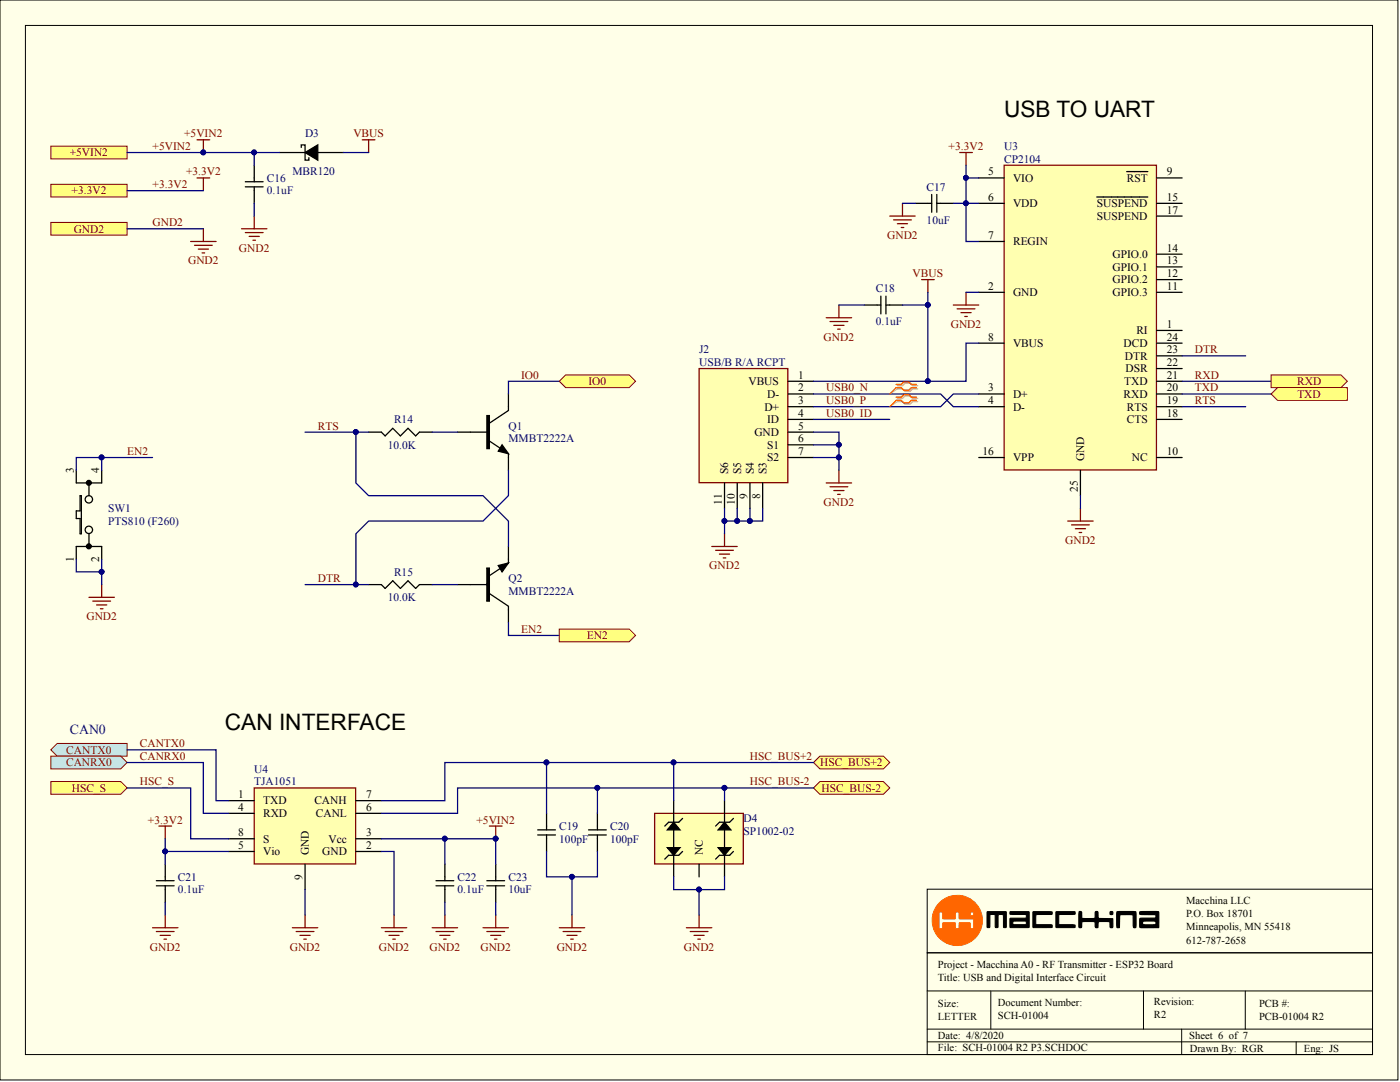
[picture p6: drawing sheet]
<svg xmlns="http://www.w3.org/2000/svg" width="279mm" height="216mm" viewBox="0 0 279 216" stroke-linecap="round" stroke-linejoin="round" font-family="sans-serif">
<g fill="#ffffe8" stroke="#000" stroke-width=".2">
<path d="M0 0h279v215.5h-279z"/>
<path d="M5.1 5.1h268.8v205.3h-268.8z"/>
</g>
<g fill="none" stroke="#800000" stroke-width=".25">
<path d="M17.8 119.2h5M18.5 119.9h3.6M20.3 116.7v2.5M19.3 120.7h2M20 121.5h.5M31.7 164.8h2.5M33 164.8v2.6M97.7 164.8h2.5M98.9 164.8v2.6M30.4 185.1h5.1M31.2 185.9h3.6M32 186.6h2"/>
<path d="M32.7 187.4h.5M33 182.6v2.5M76.1 185.1h5.1M76.9 185.9h3.5M77.6 186.6h2.1M78.4 187.4h.5M78.6 182.6v2.5"/>
</g>
<g fill="none" stroke="#000" stroke-width=".25">
<path d="M15.2 93.8v2.6h5.1v-2.6M16 98.9h.2v7.6h-.2v-3h-.8v-1.6h.8zM17.8 96.4v2.5M15.2 111.6v-2.6h5.1v2.6M17.8 106.5v2.5M31.2 175.7h3.6M31.2 176.7h3.6M33 172.4v3.3M33 176.7v3.3M87 175.7h3.6M87 176.7h3.6M88.8 172.4v3.3"/>
<path d="M88.8 176.7v3.3M97.2 175.7h3.5M97.2 176.7h3.5M98.9 172.4v3.3M98.9 176.7v3.3M107.3 165.6h3.6M107.3 166.6h3.6M109.1 162.3v3.3M109.1 166.6v3.3M117.5 165.6h3.5M117.5 166.6h3.5M119.2 162.3v3.3"/>
<path d="M119.2 166.6v3.3"/>
<circle cx="17.7" cy="99.6" r=".74"/>
<circle cx="17.7" cy="105.7" r=".74"/>
</g>
<g fill="#000" stroke="#000" stroke-width=".25">
<circle cx="17.7" cy="96.3" r=".48"/>
<circle cx="17.7" cy="109" r=".48"/>
</g>
<circle cx="98.9" cy="167.3" r=".48" fill="#000080" stroke="#000080" stroke-width=".2"/>
<path d="M10.1 156h14l1.3 1.2-1.3 1.3h-14z" fill-rule="evenodd" fill="#ffff80" stroke="#800000" stroke-width=".2"/>
<path d="M111.6 185.1h5.1M112.4 185.9h3.5M113.1 186.6h2.1M113.9 187.4h.5M114.2 182.6v2.5" fill="none" stroke="#800000" stroke-width=".25"/>
<g fill="#ffff80" stroke="#800000" stroke-width=".2">
<path d="M163.6 150.9h12.7l1.3 1.3-1.3 1.2h-12.7l-1.2-1.2z" fill-rule="evenodd"/>
<path d="M163.6 156h12.7l1.3 1.2-1.3 1.3h-12.7l-1.2-1.3z" fill-rule="evenodd"/>
</g>
<g fill="#c8ebeb" stroke="#800000" stroke-width=".2">
<path d="M10.1 149.6l1.3-1.3h14v2.6h-14z" fill-rule="evenodd"/>
<path d="M10.1 150.9h14l1.3 1.3-1.3 1.2h-14z" fill-rule="evenodd"/>
</g>
<path d="M50.7 157.2h20.3v15.2h-20.3z" fill="#ffffb0" stroke="#800000" stroke-width=".25"/>
<path d="M45.7 159.8h5M71 159.8h5.1M45.7 169.9h5M45.7 167.4h5M45.7 162.3h5M60.9 172.4v5.1M71 169.9h5.1M71 167.4h5.1M71 162.3h5.1" fill="none" stroke="#000" stroke-width=".25"/>
<g fill="none" stroke="#800000" stroke-width=".25">
<path d="M58.3 185.1h5.1M59.1 185.9h3.6M59.9 186.6h2M60.6 187.4h.5M60.9 182.6v2.5M86.2 185.1h5.1M87 185.9h3.6M87.8 186.6h2M88.5 187.4h.5M88.8 182.6v2.5M96.4 185.1h5.1M97.2 185.9h3.5"/>
<path d="M97.9 186.6h2M98.7 187.4h.5M98.9 182.6v2.5"/>
</g>
<path d="M130.6 162.3h17.7v10.1h-17.7z" fill="#ffffb0" stroke="#800000" stroke-width=".25"/>
<path d="M134.4 159.8v15.2M144.6 159.8v15.2M133.2 169.1h2.5l-1.3 1.6zM134.4 164.1l1.3 1.5h-2.5zM136.2 163.3l-.7 .8h-2.1l-.7 .7M136.2 169.9l-.7 .8h-2.1l-.7 .7M139.5 172.4v2.6M143.3 169.1h2.6l-1.3 1.6zM144.6 164.1l1.3 1.5h-2.6zM146.4 163.3l-.8 .8h-2l-.8 .7M146.4 169.9l-.8 .8h-2l-.8 .7" fill="none" stroke="#000" stroke-width=".25"/>
<path d="M133.2 169.1h2.5l-1.3 1.6zM134.4 164.1l1.3 1.5h-2.5zM143.3 169.1h2.6l-1.3 1.6zM144.6 164.1l1.3 1.5h-2.6z" fill="#000"/>
<path d="M39.3 35.5h2.6M40.6 35.5v2.5M137 185.1h5.1M137.7 185.9h3.6M138.5 186.6h2M139.3 187.4h.5M139.5 182.6v2.5" fill="none" stroke="#800000" stroke-width=".25"/>
<g fill="#ffff80" stroke="#800000" stroke-width=".2">
<path d="M10.1 36.8h15.3v2.5h-15.3z" fill-rule="evenodd"/>
<path d="M10.1 44.4h15.3v2.5h-15.3z" fill-rule="evenodd"/>
</g>
<path d="M39.3 27.9h2.6M40.6 27.9v2.5M38.1 48.2h5M38.8 48.9h3.6M39.6 49.7h2M40.3 50.5h.5M40.6 45.6v2.6" fill="none" stroke="#800000" stroke-width=".25"/>
<circle cx="40.6" cy="30.4" r=".48" fill="#000080" stroke="#000080" stroke-width=".2"/>
<path d="M10.1 29.2h15.3v2.5h-15.3z" fill-rule="evenodd" fill="#ffff80" stroke="#800000" stroke-width=".2"/>
<path d="M101.5 78.6v3.3l-3.8 2.5M73.6 86.2h2.5l.8 .8 1.5-1.5 1.5 1.5 1.5-1.5 1.6 1.5 .7-.8h2.5M91.3 86.2h6.4M97.2 82.9h.5v6.6h-.5zM97.7 88l3.8 2.5v3.3M73.6 116.7h2.5l.8 .7 1.5-1.5 1.5 1.5 1.5-1.5 1.6 1.5 .7-.7h2.5M91.3 116.7h6.4M97.7 118.4l3.8 2.6v3.3M99.4 112.8l2.1-.5-1.3 1.8zM101.5 109v3.3l-3.8 2.6" fill="none" stroke="#000" stroke-width=".25"/>
<g fill="#000">
<path d="M99.4 112.8l2.1-.5-1.3 1.8z"/>
<path d="M97.2 82.9h.5v6.6h-.5z" fill-rule="evenodd"/>
</g>
<g fill="#000" stroke="#000" stroke-width=".25">
<path d="M100.2 88.8l1.3 1.7-2.1-.5z"/>
<path d="M97.2 113.4h.5v6.5h-.5z" fill-rule="evenodd"/>
</g>
<path d="M200.4 33h30.4v60.8h-30.4z" fill="#ffffb0" stroke="#800000" stroke-width=".25"/>
<g fill="none" stroke="#000" stroke-width=".25">
<path d="M185.9 38.8v3.6M187 38.8v3.6M195.3 35.5h5.1M218.9 39.3h10.2M224.9 34.2h4.2M230.8 35.5h5.1M182.6 40.6h3.3M187 40.6h3.3M195.3 58.3h5.1M195.3 40.6h5.1M195.3 48.2h5.1M230.8 58.3h5.1"/>
<path d="M230.8 40.6h5.1M230.8 55.8h5.1M230.8 53.3h5.1M230.8 50.7h5.1M230.8 43.1h5.1M195.3 78.6h5.1M195.3 68.5h5.1M230.8 65.9h5.1M230.8 78.6h5.1M230.8 68.5h5.1M230.8 76.1h5.1M230.8 73.5h5.1"/>
<path d="M230.8 71h5.1M195.3 81.1h5.1M195.3 91.3h5.1M215.6 93.8v5.1M230.8 81.1h5.1M230.8 91.3h5.1M230.8 83.7h5.1"/>
</g>
<g fill="none" stroke="#800000" stroke-width=".25">
<path d="M191.5 30.4h2.6M192.8 30.4v2.6M177.6 43.1h5M178.3 43.9h3.6M179.1 44.6h2M179.9 45.4h.5M180.1 40.6v2.5M192.8 58.3v2.6M190.3 60.9h5M191 61.6h3.6M191.8 62.4h2M192.5 63.1h.5"/>
<path d="M213.1 104h5.1M213.8 104.7h3.6M214.6 105.5h2M215.4 106.3h.5M215.6 101.4v2.6"/>
</g>
<path d="M139.5 73.5h17.7v22.8h-17.7z" fill="#ffffb0" stroke="#800000" stroke-width=".25"/>
<path d="M157.3 76.1h5.1M157.3 78.6h5.1M144.6 96.4v5M147.1 96.4v5M149.7 96.4v5M152.2 96.4v5M157.3 81.1h5.1M157.3 83.7h5.1M157.3 91.3h5.1M157.3 86.2h5.1M157.3 88.8h5.1" fill="none" stroke="#000" stroke-width=".25"/>
<path d="M183.9 55.8h2.6M185.2 55.8v2.5M164.9 96.4h5.1M165.6 97.1h3.6M166.4 97.9h2M167.2 98.6h.5M167.4 93.8v2.6" fill="none" stroke="#800000" stroke-width=".25"/>
<g fill="none" stroke="#000080" stroke-width=".25">
<path d="M25.4 38h15.2M192.8 33v7.6h2.5M192.8 35.5h2.5M25.4 45.6h15.2M180.1 40.6h2.5M185.2 58.3v17.8M190.3 40.6h2.5v7.6h2.5M192.8 58.3h2.5M111.6 76.1h-10.1v2.5M195.3 68.5h-2.5v7.6h-30.4M235.9 76.1h17.8M235.9 78.6h17.8"/>
<path d="M235.9 71h12.7M60.9 86.2h12.7M71 86.2v10.2l2.6 2.5h22.8l5.1 5.1v5M86.2 86.2h5.1M101.5 93.8v5.1l-5.1 5.1h-22.8l-2.6 2.5v10.2M162.4 86.2h5v7.6M162.4 88.8h5M162.4 91.3h5M215.6 98.9v2.5M235.9 81.1h12.7M15.2 111.6v2.5h5.1M20.3 111.6v5.1"/>
<path d="M60.9 116.7h12.7M86.2 116.7h5.1M101.5 124.3v2.5h10.1M25.4 149.6h17.7v10.2h2.6M25.4 152.2h15.2v10.1h5.1M25.4 157.2h12.7v10.2h7.6M109.1 152.2v10.1M119.2 157.2v5.1M134.4 152.2v7.6M144.6 157.2v2.6M162.4 152.2h-73.6v7.6h-12.7M162.4 157.2h-71.1v5.1h-15.2"/>
<path d="M33 167.4v5M33 169.9h12.7M60.9 177.5v5.1M76.1 169.9h2.5v12.7M76.1 167.4h22.8v5M88.8 167.4v5M109.1 169.9v5.1h10.1v-5.1M114.2 175v7.6M134.4 175v2.5h10.2v-2.5M139.5 177.5v5.1M33 180v2.6M88.8 180v2.6"/>
<path d="M98.9 180v2.6"/>
</g>
<g fill="#000080" stroke="#000080" stroke-width=".2">
<circle cx="20.3" cy="114.1" r=".48"/>
<circle cx="109.1" cy="152.1" r=".48"/>
<circle cx="119.2" cy="157.2" r=".48"/>
<circle cx="88.8" cy="167.3" r=".48"/>
<circle cx="98.9" cy="167.3" r=".48"/>
<circle cx="134.4" cy="152.1" r=".48"/>
<circle cx="144.6" cy="157.2" r=".48"/>
<circle cx="114.1" cy="174.9" r=".48"/>
<circle cx="139.5" cy="177.5" r=".48"/>
<circle cx="33" cy="169.9" r=".48"/>
<circle cx="71" cy="86.2" r=".48"/>
<circle cx="71" cy="116.6" r=".48"/>
<circle cx="192.8" cy="40.6" r=".48"/>
<circle cx="192.8" cy="35.5" r=".48"/>
<circle cx="185.2" cy="76.1" r=".48"/>
<circle cx="185.2" cy="60.8" r=".48"/>
<circle cx="167.4" cy="88.7" r=".48"/>
<circle cx="167.4" cy="91.3" r=".48"/>
</g>
<g fill="#ffff80" stroke="#800000" stroke-width=".2">
<path d="M253.7 74.8h13.9l1.3 1.3-1.3 1.2h-13.9z" fill-rule="evenodd"/>
<path d="M253.7 78.6l1.2-1.3h14v2.6h-14z" fill-rule="evenodd"/>
<path d="M111.6 125.5h14l1.2 1.3-1.2 1.3h-14z" fill-rule="evenodd"/>
<path d="M111.6 76.1l1.3-1.3h12.7l1.2 1.3-1.2 1.2h-12.7z" fill-rule="evenodd"/>
</g>
<g fill="none" stroke="#800000" stroke-width=".25">
<path d="M72.3 27.9h2.5M73.6 27.9v2.5M48.2 45.6h5.1M49 46.4h3.5M49.7 47.2h2M50.5 47.9h.5M50.7 43.1v2.5M164.9 63.4h5.1M165.6 64.2h3.6M166.4 64.9h2M167.2 65.7h.5M167.4 60.9v2.5"/>
<path d="M142.1 109h5M142.8 109.8h3.6M143.6 110.6h2M144.3 111.3h.5M144.6 106.5v2.5"/>
</g>
<path d="M49 37.3h3.5M49 36.3h3.5M50.7 33v3.3M50.7 37.3v3.3M55.8 30.4h5.1M60.1 29.4v-.5h.8v3.1h.7v-.6M60.9 30.4l2.5-1.5v3.1zM63.4 30.4h5.1M175.8 59.1v3.5M176.8 59.1v3.5M172.5 60.9h3.3M176.8 60.9h3.3" fill="none" stroke="#000" stroke-width=".25"/>
<path d="M60.9 30.4l2.5-1.5v3.1z" fill="#000"/>
<g fill="none" stroke="#000080" stroke-width=".25">
<path d="M25.4 30.4h30.4M50.7 30.4v2.6M68.5 30.4h5.1M50.7 40.6v2.5M162.4 78.6h25.3l2.6 2.5h5M167.4 60.9h5.1M180.1 60.9h5.1M195.3 78.6h-5l-2.6 2.5h-25.3M20.3 91.3v2.5M30.4 91.3h-15.2v2.5M162.4 83.7h15.2M144.6 101.4v5.1"/>
<path d="M147.1 101.4v2.6M149.7 101.4v2.6M152.2 101.4v2.6h-7.6"/>
</g>
<g fill="#000080" stroke="#000080" stroke-width=".2">
<circle cx="50.7" cy="30.4" r=".48"/>
<circle cx="40.6" cy="30.4" r=".48"/>
<circle cx="185.2" cy="60.8" r=".48"/>
<circle cx="20.3" cy="91.3" r=".48"/>
<circle cx="144.6" cy="103.9" r=".48"/>
<circle cx="149.6" cy="103.9" r=".48"/>
<circle cx="147.1" cy="103.9" r=".48"/>
</g>
<path d="M179.1 77h1l.5-.5h1l.5 .5h1.1M179.1 77.6h1l.5 .5h1l.5-.5h1.1M179.1 79.5h1l.5-.5h1l.5 .5h1.1M179.1 80.1h1l.5 .5h1l.5-.5h1.1" fill="none" stroke="#d0a394" stroke-width=".25"/>
<path d="M179.1 77.6l-1.5 1M179.1 80.1l-1.5 1" fill="none" stroke="#d0a394" stroke-width=".2"/>
<path d="M178.8 76.7h1.1l.5-.5h1l.5 .5h1M178.8 77.3h1.1l.5 .6h1l.5-.6h1M178.8 79.2h1.1l.5-.5h1l.5 .5h1M178.8 79.9h1.1l.5 .5h1l.5-.5h1" fill="none" stroke="#f00" stroke-width=".25"/>
<path d="M178.8 77.3l-1.2 1.3M178.8 79.9l-1.2 1.2" fill="none" stroke="#f00" stroke-width=".2"/>
<path d="M185 177.4h88.9v12.7h-88.9zM185 190.1h88.9v20.3h-88.9zM185 197.7h88.9M197.7 197.7v7.6M228.2 197.7v7.6M248.5 197.7v7.6M185 205.3h88.9M185 207.9h88.9M235.8 205.3v5.1M258.7 207.9v2.5" fill="none" stroke="#000" stroke-width=".2"/>
<path d="M186 183.7a5 5 0 0 1 10.1 0 5 5 0 0 1-10.1 0zM187.5 182l-.1 3 .2 .3 .5-.1 .1-1.1h.6l1.8 .1 .1 1.1h.4l.3-.1v-1l2.1-.1 .2 1.2h.6l.1-1.8-.2-.1-2.7-.1-.1-1.2a.4 .4 0 0 0-.5-.1 .4 .4 0 0 0-.2 .4l-.1 .9-2.4 .1-.1-1.3zM193.6 182.4a.4 .4 0 0 0 .8 0 .4 .4 0 0 0-.8 0z" fill="#f60" stroke="#f60" stroke-width=".2"/>
<g fill="#000" stroke="#000" stroke-width=".2">
<path d="M197 181.9h3.8v3.1h-.5l-.1-2.4-.2-.1-.8 .1v2.3a.29 .29 0 0 1-.3 .2 .29 .29 0 0 1-.3-.3v-2.2l-.1-.1h-.8l-.1 .1-.1 2.4-.5 .1zM206.2 181.9l3.8 .1-.1 .5h-3.1l-.1 .9v.9l.1 .2h3.1l.1 .6h-3.8zM210.8 181.9h3.7l.1 .4-.3 .2h-2.9l-.1 .1v1.8l.1 .1 3.1 .1v.5h-3.7z"/>
<path d="M201.6 181.9h3.8v3.2h-3.8v-1.8l3.1-.1 .1-.4-.1-.3-3.1-.1zM202.3 183.8l-.2 .5 .2 .2h2.4l.1-.1-.1-.6z"/>
</g>
<g fill="#000" stroke="#000" stroke-width=".25">
<path d="M215.4 182l.4-.1 .1 1.3 1.8 .1h.8l.1-1.4h.4l.2 1.4h2.9v1.7l-.5 .1-.1-1.1-.1-.1h-1.9l-.3 .1-.1 1.1h-.4l-.2-1.1-.1-.1a4.8 4.8 0 0 0-2.5 .1l-.1 1-.4 .1zM222.9 181.9h3.8v.9v2.3h-.4l-.1-.1-.1-2.4-1.9-.1h-.7l-.1 2.6h-.4a2.05 2.05 0 0 1-.1-1.6z"/>
<path d="M227.5 181.9h1.8a3 3 0 0 1 1.9 .1v3.1h-3.6l-.2-.7a1.18 1.18 0 0 1 .2-1.2h3l.1-.5-.1-.2-3.1-.1zM228.1 183.9l-.1 .4 .2 .2a5.3 5.3 0 0 0 2.5-.1v-.4l-.3-.2z"/>
<circle cx="221.8" cy="182.2" r=".32"/>
</g>
<g font-size="4.5">
<text x="200.4" y="23.3">USB TO UART</text>
<text x="44.9" y="145.7">CAN INTERFACE</text>
</g>
<text font-size="2.7" fill="#11037f" x="14" y="146.5">CAN0</text>
<g font-size="2.3" fill="#800000">
<text x="30.4" y="29.9">+5VIN2</text>
<text x="36.7" y="27.4">+5VIN2</text>
<text x="70.5" y="27.4">VBUS</text>
<text x="189.3" y="29.9">+3.3V2</text>
<text x="13.9" y="31.2">+5VIN2</text>
<text x="37.1" y="35">+3.3V2</text>
<text x="14.3" y="38.8">+3.3V2</text>
<text x="30.4" y="37.5">+3.3V2</text>
<text x="14.7" y="46.4">GND2</text>
<text x="30.4" y="45.1">GND2</text>
<text x="177.1" y="47.7">GND2</text>
<text x="37.5" y="52.7">GND2</text>
<text x="47.7" y="50.2">GND2</text>
<text x="182.1" y="55.3">VBUS</text>
<text x="189.7" y="65.4">GND2</text>
<text x="164.4" y="68">GND2</text>
<text x="238.5" y="70.5">DTR</text>
<text x="104" y="75.6">IO0</text>
<text x="117.5" y="76.8">IO0</text>
<text x="238.5" y="75.6">RXD</text>
<text x="258.9" y="76.8">RXD</text>
<text x="164.9" y="78.1">USB0_N</text>
<text x="164.9" y="80.6">USB0_P</text>
<text x="164.9" y="83.2">USB0_ID</text>
<text x="238.5" y="78.1">TXD</text>
<text x="238.5" y="80.6">RTS</text>
<text x="258.9" y="79.4">TXD</text>
<text x="63.4" y="85.7">RTS</text>
<text x="25.4" y="90.8">EN2</text>
<text x="164.4" y="100.9">GND2</text>
<text x="141.5" y="113.6">GND2</text>
<text x="212.6" y="108.5">GND2</text>
<text x="63.4" y="116.1">DTR</text>
<text x="17.2" y="123.8">GND2</text>
<text x="104" y="126.3">EN2</text>
<text x="117.1" y="127.6">EN2</text>
<text x="27.9" y="149.1">CANTX0</text>
<text x="13.2" y="152.9">CANRX0</text>
<text x="13.2" y="150.4">CANTX0</text>
<text x="27.9" y="151.6">CANRX0</text>
<text x="149.7" y="151.6">HSC_BUS+2</text>
<text x="163.7" y="152.9">HSC_BUS+2</text>
<text x="14.3" y="158">HSC_S</text>
<text x="27.9" y="156.7">HSC_S</text>
<text x="149.7" y="156.7">HSC_BUS-2</text>
<text x="164" y="158">HSC_BUS-2</text>
<text x="29.5" y="164.3">+3.3V2</text>
<text x="95.1" y="164.3">+5VIN2</text>
<text x="29.9" y="189.7">GND2</text>
<text x="57.8" y="189.7">GND2</text>
<text x="75.6" y="189.7">GND2</text>
<text x="85.7" y="189.7">GND2</text>
<text x="95.9" y="189.7">GND2</text>
<text x="111.1" y="189.7">GND2</text>
<text x="136.5" y="189.7">GND2</text>
</g>
<g font-size="2.3" fill="#000080">
<text x="60.9" y="27.4">D3</text>
<text x="200.4" y="29.9">U3</text>
<text x="58.3" y="35">MBR120</text>
<text x="200.4" y="32.5">CP2104</text>
<text x="53.3" y="36.3">C16</text>
<text x="53.3" y="38.8">0.1uF</text>
<text x="184.9" y="38">C17</text>
<text x="184.9" y="44.6">10uF</text>
<text x="174.8" y="58.3">C18</text>
<text x="174.8" y="64.9">0.1uF</text>
<text x="139.5" y="70.5">J2</text>
<text x="139.5" y="73">USB/B R/A RCPT</text>
<text x="77.4" y="89.5">10.0K</text>
<text x="78.6" y="84.4">R14</text>
<text x="101.5" y="85.7">Q1</text>
<text x="101.5" y="88.3">MMBT2222A</text>
<text x="21.6" y="102.2">SW1</text>
<text x="21.6" y="104.7">PTS810 (F260)</text>
<text x="77.4" y="119.9">10.0K</text>
<text x="78.6" y="114.9">R15</text>
<text x="101.5" y="116.1">Q2</text>
<text x="101.5" y="118.7">MMBT2222A</text>
<text x="50.7" y="154.2">U4</text>
<text x="50.7" y="156.7">TJA1051</text>
<text x="111.6" y="165.6">C19</text>
<text x="121.8" y="165.6">C20</text>
<text x="148.4" y="164.1">D4</text>
<text x="148.4" y="166.6">SP1002-02</text>
<text x="111.6" y="168.1">100pF</text>
<text x="121.8" y="168.1">100pF</text>
<text x="35.5" y="175.7">C21</text>
<text x="35.5" y="178.3">0.1uF</text>
<text x="91.3" y="175.7">C22</text>
<text x="91.3" y="178.3">0.1uF</text>
<text x="101.5" y="175.7">C23</text>
<text x="101.5" y="178.3">10uF</text>
</g>
<g font-size="2.3">
<text x="197.2" y="35">5</text>
<text x="232.9" y="35">9</text>
<text x="197.2" y="40.1">6</text>
<text x="202.2" y="36.3">VIO</text>
<text x="202.2" y="41.3">VDD</text>
<text x="218.9" y="41.3">SUSPEND</text>
<text x="224.9" y="36.3">RST</text>
<text x="232.9" y="40.1">15</text>
<text x="197.2" y="47.7">7</text>
<text x="218.9" y="43.9">SUSPEND</text>
<text x="232.9" y="42.6">17</text>
<text x="202.2" y="48.9">REGIN</text>
<text x="222" y="51.5">GPIO.0</text>
<text x="232.9" y="52.7">13</text>
<text x="232.9" y="50.2">14</text>
<text x="197.2" y="57.8">2</text>
<text x="202.2" y="59.1">GND</text>
<text x="222" y="59.1">GPIO.3</text>
<text x="222" y="56.6">GPIO.2</text>
<text x="222" y="54">GPIO.1</text>
<text x="232.9" y="57.8">11</text>
<text x="232.9" y="55.3">12</text>
<text x="232.9" y="65.4">1</text>
<text x="197.2" y="68">8</text>
<text x="202.2" y="69.2">VBUS</text>
<text x="224.2" y="69.2">DCD</text>
<text x="224.5" y="71.8">DTR</text>
<text x="226.8" y="66.7">RI</text>
<text x="232.9" y="70.5">23</text>
<text x="232.9" y="68">24</text>
<text x="149.4" y="76.8">VBUS</text>
<text x="159.3" y="75.6">1</text>
<text x="224.4" y="76.8">TXD</text>
<text x="224.6" y="74.3">DSR</text>
<text x="232.9" y="75.6">21</text>
<text x="232.9" y="73">22</text>
<text x="152.5" y="81.9">D+</text>
<text x="153.1" y="79.4">D-</text>
<text x="159.3" y="78.1">2</text>
<text x="159.3" y="80.6">3</text>
<text x="159.3" y="83.2">4</text>
<text x="197.2" y="78.1">3</text>
<text x="197.2" y="80.6">4</text>
<text x="202.2" y="79.4">D+</text>
<text x="202.2" y="81.9">D-</text>
<text x="224.2" y="79.4">RXD</text>
<text x="224.9" y="81.9">RTS</text>
<text x="232.9" y="83.2">18</text>
<text x="232.9" y="80.6">19</text>
<text x="232.9" y="78.1">20</text>
<text x="150.6" y="87">GND</text>
<text x="153.1" y="84.4">ID</text>
<text x="153.1" y="89.5">S1</text>
<text x="159.3" y="85.7">5</text>
<text x="159.3" y="88.3">6</text>
<text x="224.9" y="84.4">CTS</text>
<text x="14.7" y="94.3" transform="rotate(-90 14.7 94.3)">3</text>
<text x="19.8" y="94.3" transform="rotate(-90 19.8 94.3)">4</text>
<text x="145.4" y="94.6" transform="rotate(-90 145.4 94.6)">S6</text>
<text x="147.9" y="94.6" transform="rotate(-90 147.9 94.6)">S5</text>
<text x="150.4" y="94.6" transform="rotate(-90 150.4 94.6)">S4</text>
<text x="153" y="94.6" transform="rotate(-90 153 94.6)">S3</text>
<text x="153.1" y="92.1">S2</text>
<text x="159.3" y="90.8">7</text>
<text x="196.1" y="90.8">16</text>
<text x="202.2" y="92.1">VPP</text>
<text x="216.4" y="92.1" transform="rotate(-90 216.4 92.1)">GND</text>
<text x="225.9" y="92.1">NC</text>
<text x="232.9" y="90.8">10</text>
<text x="144.1" y="100.7" transform="rotate(-90 144.1 100.7)">11</text>
<text x="146.6" y="100.7" transform="rotate(-90 146.6 100.7)">10</text>
<text x="149.2" y="99.5" transform="rotate(-90 149.2 99.5)">9</text>
<text x="151.7" y="99.5" transform="rotate(-90 151.7 99.5)">8</text>
<text x="215.1" y="98.1" transform="rotate(-90 215.1 98.1)">25</text>
<text x="14.7" y="112.2" transform="rotate(-90 14.7 112.2)">1</text>
<text x="19.8" y="112.2" transform="rotate(-90 19.8 112.2)">2</text>
<text x="47.6" y="159.3">1</text>
<text x="47.6" y="161.8">4</text>
<text x="52.5" y="160.5">TXD</text>
<text x="62.7" y="160.5">CANH</text>
<text x="73.1" y="161.8">6</text>
<text x="73.1" y="159.3">7</text>
<text x="47.6" y="166.9">8</text>
<text x="52.5" y="163.1">RXD</text>
<text x="63" y="163.1">CANL</text>
<text x="73.1" y="166.9">3</text>
<text x="47.6" y="169.4">5</text>
<text x="52.5" y="170.7">Vio</text>
<text x="52.5" y="168.1">S</text>
<text x="61.6" y="170.7" transform="rotate(-90 61.6 170.7)">GND</text>
<text x="64.3" y="170.7">GND</text>
<text x="65.6" y="168.1">Vcc</text>
<text x="73.1" y="169.4">2</text>
<text x="140.3" y="170.7" transform="rotate(-90 140.3 170.7)">NC</text>
<text x="60.4" y="175.6" transform="rotate(-90 60.4 175.6)">9</text>
</g>
<g font-size="2.1">
<text x="236.7" y="180.4">Macchina LLC</text>
<text x="236.7" y="183">P.O. Box 18701</text>
<text x="236.7" y="185.6">Minneapolis, MN 55418</text>
<text x="236.7" y="188.3">612-787-2658</text>
<text x="187.2" y="193.2">Project - Macchina A0 - RF Transmitter - ESP32 Board</text>
<text x="187.2" y="195.8">Title: USB and Digital Interface Circuit</text>
<text x="187.2" y="200.9">Size:</text>
<text x="187.2" y="203.5">LETTER</text>
<text x="199.2" y="200.6">Document Number:</text>
<text x="199.2" y="203.3">SCH-01004</text>
<text x="230.3" y="200.5">Revision:</text>
<text x="230.3" y="203.2">R2</text>
<text x="251.3" y="200.9">PCB #:</text>
<text x="251.3" y="203.6">PCB-01004 R2</text>
<text x="187.2" y="207.2">Date: 4/8/2020</text>
<text x="187.2" y="209.7">File: SCH-01004 R2 P3.SCHDOC</text>
<text x="237.4" y="207.4">Sheet 6 of 7</text>
<text x="237.5" y="209.8">Drawn By: RGR</text>
<text x="260.2" y="209.8">Eng: JS</text>
</g>
</svg>
